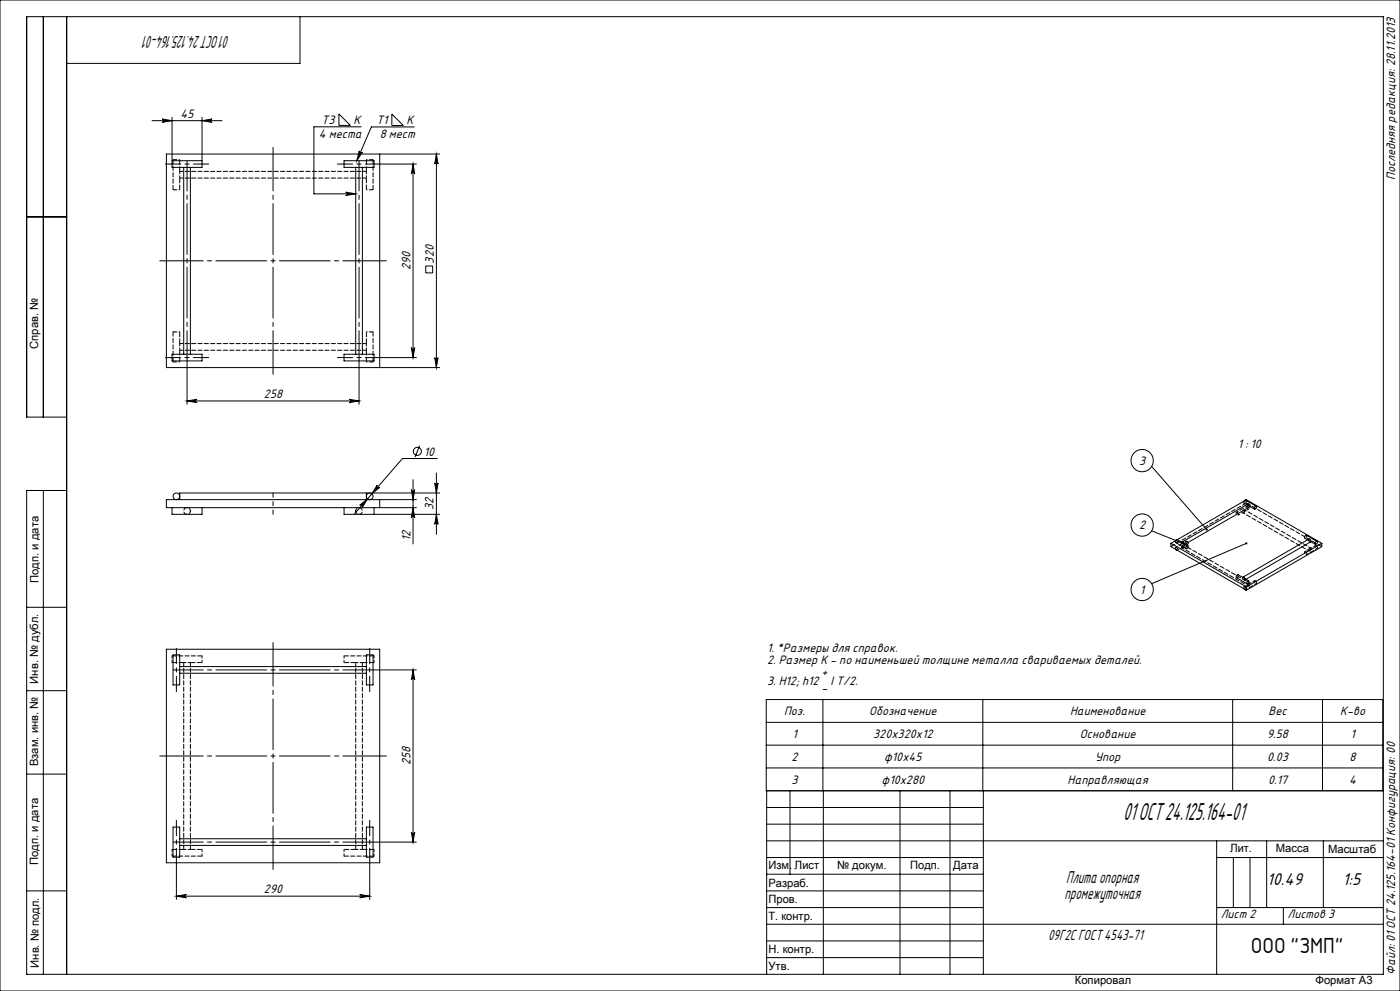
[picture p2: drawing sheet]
<svg xmlns="http://www.w3.org/2000/svg" width="420mm" height="297mm" viewBox="0 0 420 297" stroke-linecap="round" stroke-linejoin="round" font-family="sans-serif">
<g fill="none" stroke="#000" stroke-width=".3">
<path d="M0 0h420v297h-420zM13 5v120M20 5v287M90 5v14h-70M45.6 36.2h21M48.6 35.7l3 .5-3 .5a.5 .5 0 0 0 .5-.5 .5 .5 0 0 0-.5-.5zM51.6 35.2v13M60.6 35.2v13M60.6 36.2l3-.5a.5 .5 0 0 0-.5 .5 .5 .5 0 0 0 .5 .5zM101.7 34.1l3.4 3.5h-3.4zM108.4 38h-14.2v20.1h12.5M117.6 34.2l3.4 3.4h-3.4z"/>
<path d="M124.3 38h-12.9l-4.3 10.2M51.6 48.2v2h3.5M51.6 48.2h9M55.1 50.2h2M55.1 50.2v56M57.1 50.2v56M60.6 48.2v2h-3.5M103.7 57.6l3 .5-3 .5a.5 .5 0 0 0 .5-.5 .5 .5 0 0 0-.5-.5zM106.7 50.2h2M106.7 50.2h-3.5v-2h9v2h-3.5M106.7 50.2v56M107.8 45.2a.5 .5 0 0 0 .3 .6 .5 .5 0 0 0 .6-.2l-1.6 2.6z"/>
<path d="M108.7 50.2v56M113.9 46.2v64M114.2 49.2h10.7M123.9 49.2v58M123.9 49.2l.5 3a.5 .5 0 0 0-.5-.5 .5 .5 0 0 0-.5 .5zM130.9 46.2l.5 3a.5 .5 0 0 0-.5-.5 .5 .5 0 0 0-.5 .5zM130.9 46.2v64M131.9 46.2h-82v64h82M8 65h12M127.7 79.7h2.1v2.1h-2.1zM55.1 106.2h2M55.1 106.2h-3.5v2h9v-2h-3.5"/>
<path d="M56.1 108.2v13M104.7 119.7l3 .5-3 .5a.5 .5 0 0 0 .5-.5 .5 .5 0 0 0-.5-.5zM106.7 106.2h2M106.7 106.2h-3.5v2h9v-2h-3.5M107.7 108.2v13M114.2 107.2h10.7M123.4 104.2a.5 .5 0 0 0 .5 .4 .5 .5 0 0 0 .5-.4l-.5 3zM130.4 107.2a.5 .5 0 0 0 .5 .4 .5 .5 0 0 0 .5-.4l-.5 3zM20 125h-12v-120h407v287h-407v-145h12M56.1 120.2l3-.5a.5 .5 0 0 0-.5 .5 .5 .5 0 0 0 .5 .5zM56.1 120.2h51.6M125.9 133.5l-1.4 3.5"/>
<path d="M131.2 137.4h-10.5l-14.4 16.6M345.5 139.8l16.5 18.9M13 147v145M51.6 152.1v2h9v-2M103.2 152.1v2h28.7M107.9 151.4l2.4-1.9-1.6 2.6a.5 .5 0 0 0-.1-.7 .5 .5 0 0 0-.7 0zM109.9 147.7v2M112.2 152.1v2M113.2 145.4a.5 .5 0 0 0 0 .7 .5 .5 0 0 0 .7 0l-2.3 1.9zM113.9 149.7v2.4M123.4 146.7a.5 .5 0 0 0 .5 .5 .5 .5 0 0 0 .5-.5l-.5 3zM123.9 143.7v19.3"/>
<path d="M123.9 152.1l.5 3a.5 .5 0 0 0-.5-.4 .5 .5 0 0 0-.5 .4zM124.9 149.7h-75v2.4h75M130.4 144.7a.5 .5 0 0 0 .5 .5 .5 .5 0 0 0 .5-.5l-.5 3zM130.9 141.7v18.4M130.9 154.1l.5 3a.5 .5 0 0 0-.5-.4 .5 .5 0 0 0-.5 .4zM131.9 147.7h-78v2M345.5 159.1l9 3.6M373.2 150.2l-20 11.5M373.7 149.9l-.4 .2-.2 .5 .9 .6M373.7 149.9l3.2 1.8M373.7 149.9l.2-.1 22.6 13M375 151.8l1.4 .8"/>
<path d="M376.5 151.9a.34 .34 0 0 1 .5 0 .34 .34 0 0 1-.2 .5 .33 .33 0 0 1-.5 .1 .33 .33 0 0 1 .1-.5zM351.3 162.8v1l22.6 13.1M351.3 162.8l22.6 13.1M352.7 164.6l.5 .3M352.7 162l-1.4 .8M353.2 161.7l-.5 .3v.6l3.2 1.8M353.2 161.7l3.2 1.9M353.2 164.9h.1M354.6 162.5h.3l.3 .4M354.6 162.4l19.8-11.4 .5 .3v.6l-19.4 11.2M356 163.7a.31 .31 0 0 1 .5 0 .31 .31 0 0 1-.1 .5 .35 .35 0 0 1-.6 .2 .35 .35 0 0 1 .1-.6zM372.8 173.1l.4-.1 .3 .4"/>
<path d="M372.9 173l19.8-11.5 .4 .3 .1 .6-19.4 11.2M373.2 176.5l.5 .3M373.7 176.8h.1M373.9 162.8l-28.4 12.1M373.9 175.9v1M374.2 174.2a.31 .31 0 0 1 .5 0 .31 .31 0 0 1-.1 .5 .35 .35 0 0 1-.5 .2 .35 .35 0 0 1 .1-.6zM374.6 174.1l-3.2-1.8-.5 .3v.5l3.2 1.9M392.3 161.8l-.9-.6 .3-.8 3.4 1.9M393.3 162.3l1.3 .8M394.7 162.4a.34 .34 0 0 1 .6 0 .34 .34 0 0 1-.2 .5 .33 .33 0 0 1-.6 .2 .33 .33 0 0 1 .1-.6zM396.5 162.8l-22.6 13.1M396.5 162.8v1l-22.6 13.1"/>
<path d="M8 182h12M49.9 194.6h64v64h-64zM53.9 199.8v2M53.9 199.8v-3.5h-2v9h2v-3.5M53.9 199.8h56M109.9 199.8v2M109.9 199.8v-3.5h2v9h-2v-3.5M8 207h12M53.9 201.8h56M111.9 200.8h13M123.9 200.8l.5 3a.5 .5 0 0 0-.5-.5 .5 .5 0 0 0-.5 .5zM123.9 200.8v51.6"/>
<path d="M229.9 216.5h184.9M246.9 209.7v27.3M294.8 209.7v27.3M369.8 209.7v27.3M396.7 209.7v27.3M8 232h12M229.9 223.3h184.9M229.9 230.2h184.9M230 237v55M237 237v25M247 237v55M270 237v55"/>
<path d="M285 237v55M295 237v55M414.8 237v-27.3h-184.9v27.3h185.1M52.9 258.9v10.7M53.9 251.4v2M53.9 251.4v-3.5h-2v9h2v-3.5M53.9 253.4h56M53.9 251.4h56M109.9 251.4v2M109.9 251.4v-3.5h2v9h-2v-3.5M110.9 258.9v10.7M111.9 252.4h13"/>
<path d="M123.4 249.4a.5 .5 0 0 0 .5 .4 .5 .5 0 0 0 .5-.4l-.5 3zM230 257h65M230 242h65M230 247h65M230 252h185M365 252v40M365 257h50M370 257v15M375 257v15M380 252v20M397 252v20M8 267h12"/>
<path d="M52.9 268.6h58M52.9 268.6l3-.5a.5 .5 0 0 0-.5 .5 .5 .5 0 0 0 .5 .5zM107.9 268.1l3 .5-3 .5a.5 .5 0 0 0 .5-.5 .5 .5 0 0 0-.5-.5zM230 262h65M230 267h65M230 272h65M230 277h185M365 272h50M385 272v5M230 282h65M230 287h65"/>
<circle cx="125.2" cy="135.3" r="1.2"/>
<circle cx="342.6" cy="138" r="3.3"/>
<circle cx="52.9" cy="148.7" r="1"/>
<circle cx="110.9" cy="148.7" r="1"/>
<circle cx="342.6" cy="157.4" r="3.3"/>
<circle cx="342.6" cy="176.7" r="3.3"/>
</g>
<path d="M81.9 154.1v-6.4" fill="none" stroke="#000" stroke-width=".3" stroke-dasharray="15.2 1.3 1.3 1.3" stroke-dashoffset="13.9"/>
<path d="M115.9 78.2h-68M81.9 112.2v-68M81.9 192.6v68M115.9 226.6h-68" fill="none" stroke="#000" stroke-width=".3" stroke-dasharray="15.2 1.3 1.3 1.3" stroke-dashoffset="2.2"/>
<path d="M107.7 48.2v60M56.1 108.2v-60M51.9 200.8h60M111.9 252.4h-60" fill="none" stroke="#000" stroke-width=".3" stroke-dasharray="15.2 1.3 1.3 1.3" stroke-dashoffset="6.2"/>
<path d="M49.6 49.2h13M101.2 49.2h13M62.6 107.2h-13M114.2 107.2h-13M110.9 194.3v13M52.9 207.3v-13M52.9 258.9v-13M110.9 245.9v13" fill="none" stroke="#000" stroke-width=".3" stroke-dasharray="15.2 1.3 1.3 1.3" stroke-dashoffset="10.6"/>
<g fill="#000">
<path d="M60.6 36.2l3-.5a.5 .5 0 0 0-.5 .5 .5 .5 0 0 0 .5 .5zM48.6 35.7l3 .5-3 .5a.5 .5 0 0 0 .5-.5 .5 .5 0 0 0-.5-.5z"/>
<path d="M123.9 49.2l.5 3a.5 .5 0 0 0-.5-.5 .5 .5 0 0 0-.5 .5zM123.4 104.2a.5 .5 0 0 0 .5 .4 .5 .5 0 0 0 .5-.4l-.5 3z"/>
<path d="M56.1 120.2l3-.5a.5 .5 0 0 0-.5 .5 .5 .5 0 0 0 .5 .5zM104.7 119.7l3 .5-3 .5a.5 .5 0 0 0 .5-.5 .5 .5 0 0 0-.5-.5z"/>
<path d="M130.4 107.2a.5 .5 0 0 0 .5 .4 .5 .5 0 0 0 .5-.4l-.5 3zM130.9 46.2l.5 3a.5 .5 0 0 0-.5-.5 .5 .5 0 0 0-.5 .5zM123.9 152.1l.5 3a.5 .5 0 0 0-.5-.4 .5 .5 0 0 0-.5 .4zM123.4 146.7a.5 .5 0 0 0 .5 .5 .5 .5 0 0 0 .5-.5l-.5 3z"/>
<path d="M107.9 151.4a.5 .5 0 0 1 .7 0 .5 .5 0 0 1 .1 .7l1.6-2.6zM113.2 145.4l-1.6 2.6 2.3-1.9a.5 .5 0 0 1-.7 0 .5 .5 0 0 1 0-.7zM52.9 268.6l3-.5a.5 .5 0 0 0-.5 .5 .5 .5 0 0 0 .5 .5zM107.9 268.1l3 .5-3 .5a.5 .5 0 0 0 .5-.5 .5 .5 0 0 0-.5-.5z"/>
<path d="M130.9 154.1l.5 3a.5 .5 0 0 0-.5-.4 .5 .5 0 0 0-.5 .4zM130.4 144.7a.5 .5 0 0 0 .5 .5 .5 .5 0 0 0 .5-.5l-.5 3z"/>
<path d="M361.8 158.5v.4h.4l-.2-.2 .2 .2v-.5zM354.3 162.5v.5l.5-.1-.3-.2 .3 .1-.1-.4zM373.7 162.6a.33 .33 0 0 0 .2 .6 .33 .33 0 0 0 .3-.5l-.3 .1 .3-.2zM107.8 45.2a.5 .5 0 0 0 .3 .6 .5 .5 0 0 0 .6-.2l-1.6 2.6zM103.7 57.6l3 .5-3 .5a.5 .5 0 0 0 .5-.5 .5 .5 0 0 0-.5-.5z"/>
<path d="M123.4 249.4a.5 .5 0 0 0 .5 .4 .5 .5 0 0 0 .5-.4l-.5 3zM123.9 200.8l.5 3a.5 .5 0 0 0-.5-.5 .5 .5 0 0 0-.5 .5z"/>
</g>
<g fill="none" stroke="#000" stroke-width=".3" stroke-dasharray="1.3 .6" stroke-dashoffset=".6">
<path d="M53.9 51.4v2M109.9 51.4v2M53.9 105v-2M109.9 105v-2M372.9 153.7l19.8 11.4M373.7 149.9v.5l-.5 .4M374 151.2l1 .6M374.4 151v.5l.5 .4M352.7 162.6l.5-.3v-.6M352.8 164l.4 .4v.5M354.6 164.2l19.8 11.4M370.9 173.1l.5-.3v-.5"/>
<path d="M374.9 174.8l-19.8-11.5M391.9 160.4l.1 .6-.6 .3M392.3 161.8l1 .5M393.2 164.2l-19.8-11.4M51.6 196.6v2M55.1 198.6h2M60.6 196.6v2M103.2 196.6v2M108.7 198.6h-2M112.2 196.6v2M51.6 256.6v-2M55.1 254.6h2"/>
<path d="M60.6 256.6v-2M103.2 256.6v-2M108.7 254.6h-2M112.2 256.6v-2"/>
</g>
<g fill="none" stroke="#000" stroke-width=".3" stroke-dasharray="1.3 .6">
<path d="M51.9 47.9h.6M51.9 56.9h.6M111.9 56.9h-.6M111.9 47.9h-.6M51.9 99.5h.6M111.9 99.5h-.6M51.9 108.5h.6M111.9 108.5h-.6M373.7 149.9l-.5 .3M373.9 150.8l-22.6 13M353.2 161.7l-.5 .3M355.1 163.3l.4-.2"/>
<path d="M355.2 163.1v-.2M372.8 173.2v-.1M373.4 173.8l.4-.2M392.6 161.8l.1-.3M396.5 163.8l-22.6-13"/>
</g>
<g fill="none" stroke="#000" stroke-width=".3" stroke-dasharray="1.3 .6" stroke-dashoffset=".7">
<path d="M52.5 47.9h1.4M52.5 56.9h1.4M111.3 56.9h-1.4M111.3 47.9h-1.4M52.5 99.5h1.4M111.3 99.5h-1.4M52.5 108.5h1.4M111.3 108.5h-1.4M371.4 154.4l3.2-1.8M374.1 151.7l-3.2 1.8M353.2 164.9l3.2-1.8M354.6 162.5v.5a.32 .32 0 0 0 .3 .3 .32 .32 0 0 0 .3-.2"/>
<path d="M355.9 162.2l-3.2 1.9M373.5 173.4a.3 .3 0 0 1-.2 .5 .3 .3 0 0 1-.4-.3l-.1-.4M373.7 176.8l3.2-1.9M376.4 174.1l-3.2 1.8M391.9 166.2l3.2-1.8M394.6 163.5l-3.2 1.9"/>
</g>
<path d="M373.9 149.8v1M373.6 176a.31 .31 0 0 0-.5 0 .31 .31 0 0 0 .1 .5M393.2 162.4l-.4-.2-.2-.4" fill="none" stroke="#000" stroke-width=".3" stroke-dasharray="1.3 .6" stroke-dashoffset=".5"/>
<g fill="none" stroke="#000" stroke-width=".3" stroke-dasharray="1.3 .6" stroke-dashoffset=".3">
<path d="M53.9 53.4h56M109.9 51.4h-56M53.9 105h56M109.9 103h-56M371 153.5l.4 .3a.37 .37 0 0 1 .2 .4 .37 .37 0 0 1-.5 .2 .37 .37 0 0 1-.2-.4l.1-.5M373.5 153a.38 .38 0 0 0-.6 .1 .38 .38 0 0 0 .2 .6l.4-.7M374.2 151.7l.4 .2a.37 .37 0 0 1 .1 .5 .37 .37 0 0 1-.4 .2 .37 .37 0 0 1-.2-.5l.1-.4M354.5 164l.1-.4a.35 .35 0 0 1 .6-.2 .35 .35 0 0 1-.1 .6 .28 .28 0 0 1-.3 .2 .28 .28 0 0 1-.3-.2M356 162.2l.3 .3a.37 .37 0 0 1 .2 .4 .37 .37 0 0 1-.5 .2 .37 .37 0 0 1-.2-.4l.2-.5M374.3 175.4l.1-.4a.35 .35 0 0 1 .6-.2 .35 .35 0 0 1-.1 .6 .28 .28 0 0 1-.3 .3 .28 .28 0 0 1-.3-.3M376.8 174.2a.3 .3 0 0 0-.5-.1 .3 .3 0 0 0 .1 .5 .37 .37 0 0 0 .3 .4 .37 .37 0 0 0 .4-.4 .37 .37 0 0 0-.3-.4M391.8 165.5a.3 .3 0 0 0-.4-.1 .3 .3 0 0 0 0 .5 .37 .37 0 0 0 .4 .4 .37 .37 0 0 0 .4-.4 .37 .37 0 0 0-.4-.4"/>
<path d="M393.3 164.5a.38 .38 0 0 0-.6 0 .38 .38 0 0 0 .2 .6l.4-.6M395 163.7a.3 .3 0 0 0-.5-.1 .3 .3 0 0 0 .1 .5 .37 .37 0 0 0 .4 .3 .37 .37 0 0 0 .4-.3 .37 .37 0 0 0-.4-.4M55.1 198.6v56M106.7 198.6v56M57.1 254.6v-56M108.7 254.6v-56"/>
</g>
<path d="M57.1 153.1a1 1 0 0 1-1.4 .9 1 1 0 0 1-.2-1.6 1 1 0 0 1 1.6 .5v.2M106.7 153.1a1 1 0 0 0 1.4 .9 1 1 0 0 0 .3-1.6 1 1 0 0 0-1.7 .5v.2M352.7 164.6l-.1-.4 .2-.2M373.7 176.8l-.1-.8" fill="none" stroke="#000" stroke-width=".3" stroke-dasharray="1.3 .6" stroke-dashoffset=".4"/>
<g fill="none" stroke="#000" stroke-width=".3" stroke-dasharray="1.3 .6" stroke-dashoffset="-.2">
<path d="M53.9 56.9v-3.5M53.9 51.4v-3.5M109.9 47.9v3.5M109.9 53.4v3.5M109.9 99.5v3.5M53.9 108.5v-3.5M53.9 103v-3.5M109.9 105v3.5M51.6 198.6h3.5M57.1 198.6h3.5M103.2 198.6h3.5M108.7 198.6h3.5"/>
<path d="M55.1 254.6h-3.5M60.6 254.6h-3.5M106.7 254.6h-3.5M112.2 254.6h-3.5"/>
</g>
<path d="M51.9 47.9v9M111.9 56.9v-9M51.9 99.5v9M111.9 108.5v-9M60.6 196.6h-9M112.2 196.6h-9M51.6 256.6h9M103.2 256.6h9" fill="none" stroke="#000" stroke-width=".3" stroke-dasharray="1.3 .6" stroke-dashoffset="-.1"/>
<text font-size="7.3" x="336.9" y="245.9">01 ОСТ 24.125.164-01</text>
<text font-size="6.3" x="375.2" y="285.5">ООО &quot;ЗМП&quot;</text>
<g font-size="5.1">
<text x="68.9" y="10.7" transform="rotate(-180 68.9 10.7)">01 ОСТ 24.125.164-01</text>
<text x="319.3" y="269.5">промежуточная</text>
<text x="319.8" y="264.5">Плита опорная</text>
<text x="380.1" y="265.3">10.49</text>
<text x="402.8" y="265.3">1:5</text>
</g>
<text font-size="4.4" x="314.4" y="281.8">09Г2С ГОСТ 4543-71</text>
<g font-size="3.7">
<text x="54.2" y="35.4">45</text>
<text x="95.7" y="41.4">4 места</text>
<text x="96.5" y="37.2">Т3</text>
<text x="106" y="37.2">К</text>
<text x="112.9" y="37.2">Т1</text>
<text x="114" y="41.4">8 мест</text>
<text x="121.9" y="37.2">К</text>
<text x="418.5" y="54.1" transform="rotate(-90 418.5 54.1)">Последняя редакция: 28.11.2013</text>
<text x="123.1" y="80.9" transform="rotate(-90 123.1 80.9)">290</text>
<text x="130.1" y="79" transform="rotate(-90 130.1 79)">320</text>
<text x="79.2" y="119.4">258</text>
<text x="127.2" y="136.6">10</text>
<text x="371.3" y="134.4">1 : 10</text>
<text x="341.7" y="139.3">3</text>
<text x="130.1" y="152.8" transform="rotate(-90 130.1 152.8)">32</text>
<text x="341.7" y="158.6">2</text>
<text x="123.1" y="162.1" transform="rotate(-90 123.1 162.1)">12</text>
<text x="342" y="177.9">1</text>
<text x="230.1" y="195.4">1. *Размеры для справок.</text>
<text x="230.1" y="198.9">2. Размер К - по наименьшей толщине металла свариваемых деталей.</text>
<text x="246.4" y="202.4">+</text>
<text x="230.1" y="205.4">3. H12; h12</text>
<text x="246.4" y="207.5">-</text>
<text x="249.2" y="205.4">I T/2.</text>
<text x="235.2" y="214.4">Поз.</text>
<text x="260.8" y="214.4">Обозначение</text>
<text x="321" y="214.4">Наименование</text>
<text x="380.6" y="214.4">Вес</text>
<text x="402.1" y="214.4">К-во</text>
<text x="237.7" y="221.2">1</text>
<text x="262" y="221.2">320х320х12</text>
<text x="324" y="221.2">Основание</text>
<text x="380.1" y="221.2">9.58</text>
<text x="405.1" y="221.2">1</text>
<text x="123.1" y="229.3" transform="rotate(-90 123.1 229.3)">258</text>
<text x="237.5" y="228">2</text>
<text x="265.2" y="228">ф10х45</text>
<text x="328.5" y="228">Упор</text>
<text x="380.1" y="228">0.03</text>
<text x="404.9" y="228">8</text>
<text x="237.5" y="234.9">3</text>
<text x="264.5" y="234.9">ф10х280</text>
<text x="320.2" y="234.9">Направляющая</text>
<text x="380.4" y="234.9">0.17</text>
<text x="404.7" y="234.9">4</text>
<text x="79.2" y="267.8">290</text>
<text x="418.5" y="292.1" transform="rotate(-90 418.5 292.1)">Файл: 01 ОСТ 24.125.164-01 Конфигурация: 00</text>
</g>
<g font-size="3.6">
<text x="366.2" y="275.3">Лист 2</text>
<text x="386.3" y="275.2">Листов 3</text>
</g>
<g font-size="3.4">
<text x="11.5" y="104.5" transform="rotate(-90 11.5 104.5)">Справ. №</text>
<text x="11.6" y="174.7" transform="rotate(-90 11.6 174.7)">Подп. и дата</text>
<text x="11.4" y="204.9" transform="rotate(-90 11.4 204.9)">Инв. № дубл.</text>
<text x="11.4" y="229.6" transform="rotate(-90 11.4 229.6)">Взам. инв. №</text>
<text x="369" y="255.5">Лит.</text>
<text x="382.8" y="255.5">Масса</text>
<text x="398.4" y="255.8">Масштаб</text>
<text x="11.4" y="259.2" transform="rotate(-90 11.4 259.2)">Подп. и дата</text>
<text x="230.5" y="260.4">Изм.</text>
<text x="238.4" y="260.4">Лист</text>
<text x="251.1" y="260.4">№ докум.</text>
<text x="273" y="260.4">Подп.</text>
<text x="286" y="260.4">Дата</text>
<text x="230.5" y="265.7">Разраб.</text>
<text x="230.5" y="275.7">Т. контр.</text>
<text x="230.6" y="270.7">Пров.</text>
<text x="230.6" y="285.7">Н. контр.</text>
<text x="11.6" y="290" transform="rotate(-90 11.6 290)">Инв. № подл.</text>
<text x="230.6" y="290.8">Утв.</text>
<text x="322.5" y="295">Копировал</text>
<text x="394.6" y="295">Формат А3</text>
</g>
</svg>
